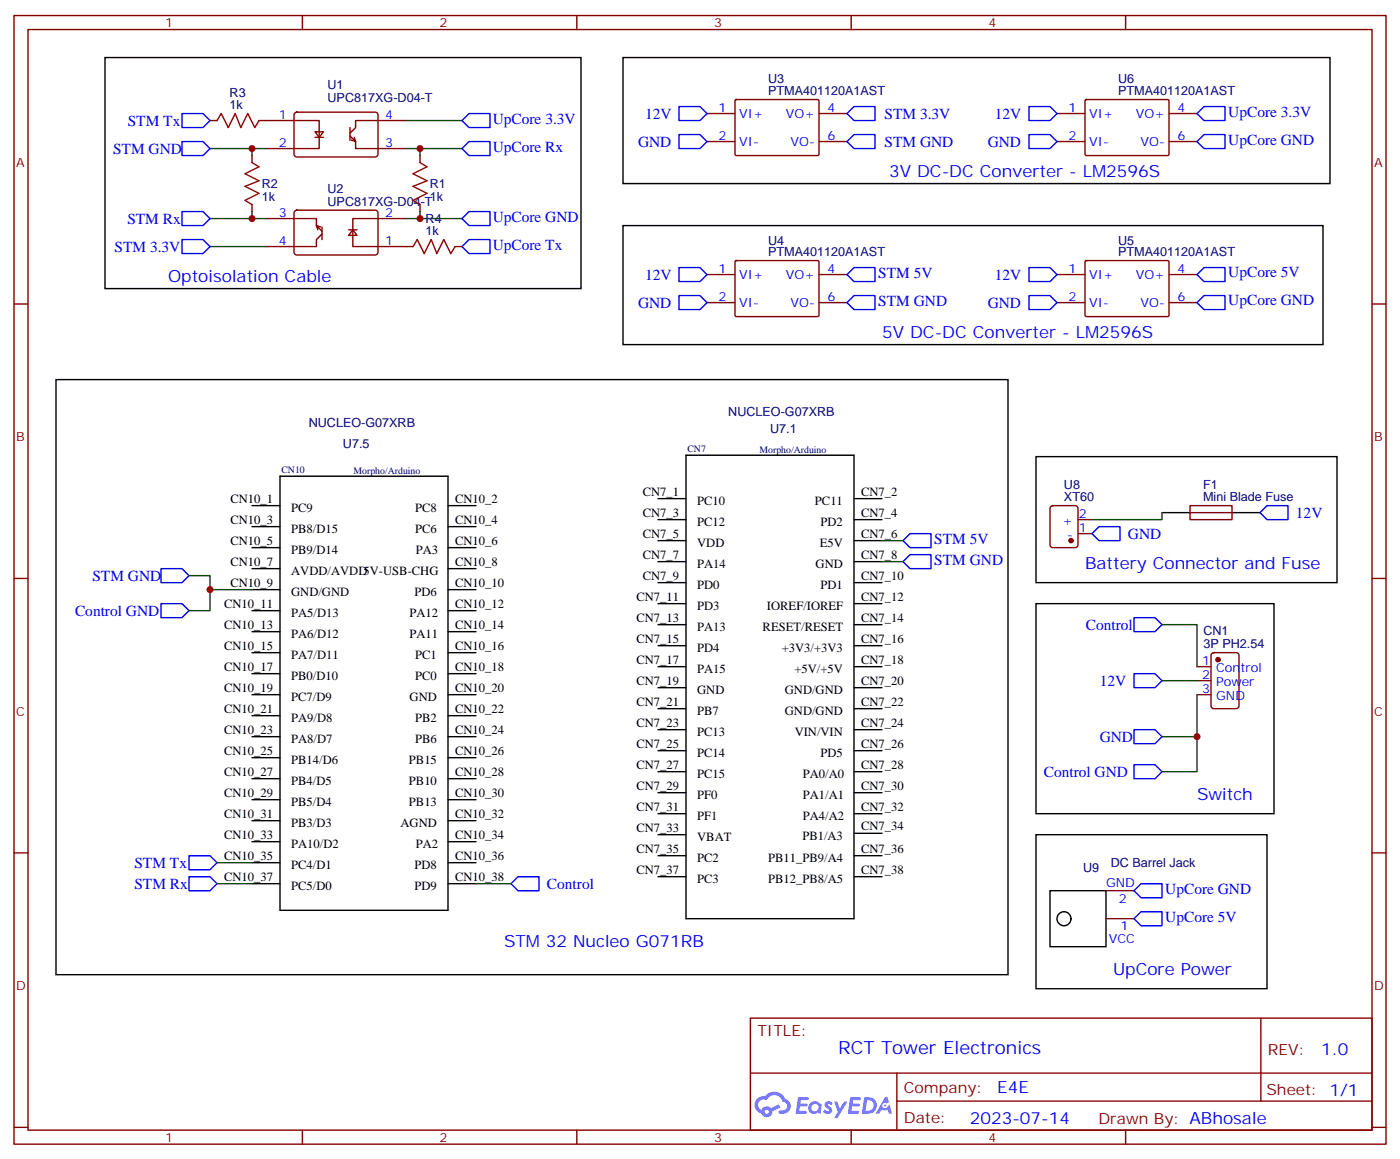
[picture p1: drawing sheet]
<svg xmlns="http://www.w3.org/2000/svg" width="353mm" height="292mm" viewBox="0 0 353 292" stroke-linecap="round" stroke-linejoin="round" font-family="sans-serif">
<g fill="none" stroke="#870000" stroke-width=".35">
<path d="M3.5 3.9h345.7v284.4h-345.7zM7.1 7.4h338.6v277.3h-338.6zM76.2 3.9v3.5M145.3 3.9v3.5M214.5 3.9v3.5M283.6 3.9v3.5M52.9 30.4h1.8M63.5 39.2v1.8M65.3 30.4h15.1v7h-13.4M74.3 28.5l.5-.2h19.7a.71 .71 0 0 1 .7 .7v9.8l-.4 .7h-20l-.5-.2-.2-.5v-9.8zM79.4 33.2h2.1l-1.1 1.4zM79.4 34.6h2.1"/>
<path d="M88.2 34.3l1.4 1.4-.3-1.1M88.2 32.1v3.2M88.5 35.3l1.1 .4v1.7h12.7M102.3 30.4h-12.7v1.7l-1.4 1.4M105.8 39.2v1.8M178.2 28.6h7M178.2 35.7h7M185.3 25.3l.3-.2h20.6l.2 .3-.1 13.6-.3 .2-20.6-.1-.2-.3zM206.4 28.6h7M206.4 35.7h7M266.3 28.6h7.1M266.3 35.7h7.1"/>
<path d="M273.5 25.3l.3-.2h20.6l.2 .3-.1 13.6-.3 .2-20.6-.1-.2-.3zM294.6 28.6h7M294.6 35.7h7M63.5 51.5v1.8M67 55.1h12.7v1.7l1.1 .4M74.3 53.2l.5-.2h19.7a.71 .71 0 0 1 .7 .7v9.8l-.4 .7h-20l-.5-.2-.2-.5v-9.8zM80.1 57.9l-.4-1.1 1.4 1.4M81.1 58.9l-1.4 1.5v1.7h-12.7M81.1 57.2v3.2M87.8 57.9h2.2M88.9 57.9l1.1 1.4h-2.2zM102.3 55.1h-13.4v7h15.2"/>
<path d="M105.8 51.5v1.8M3.5 76.6h3.6M114.7 62.1h1.7M178.2 69.2h7M178.2 76.2h7M185.3 65.8l.3-.1h20.6l.2 .3-.1 13.6-.3 .2-20.6-.1-.2-.3zM206.4 69.2h7M206.4 76.2h7M266.3 69.2h7.1M266.3 76.2h7.1M273.5 65.8l.3-.1h20.6l.2 .3-.1 13.6-.3 .2-20.6-.1-.2-.3zM294.6 69.2h7"/>
<path d="M294.6 76.2h7M345.7 76.6h3.5M264.8 127.6l.5-.2h5.6a.71 .71 0 0 1 .7 .7v9.4l-.7 .5h-5.6l-.5-.3-.2-.4v-9.2zM271.6 134.4h3.6M271.6 130.9h3.6M299.9 127.4h10.5v3.5h-10.5zM299.9 129.2h10.5M3.5 145.7h3.6M345.7 145.7h3.5M301.6 168h3.6M301.6 171.5h3.6M301.6 175h3.6"/>
<path d="M305.4 164.6l.5-.2h5.6a.71 .71 0 0 1 .7 .7l-.1 13-.6 .4h-5.6l-.5-.2-.2-.5v-12.7zM3.5 214.9h3.6M345.7 214.9h3.5M278.7 224.4h7.1M278.7 231.5h7.1M189.1 256.5h156.6v28.2h-156.6zM317.7 256.5v20.9M189.1 270.4h156.5M226 277.4h119.6M226 270.4v14.1M3.5 284h3.6M76.2 284.7v3.6"/>
<path d="M145.3 284.7v3.6M214.5 284.7v3.6M283.6 284.7v3.6M345.7 284h3.5"/>
</g>
<path d="M54.7 30.4l1-1.8 1.8 3.5 1.8-3.5 1.4 3.5 1.7-3.5 1.8 3.5 1.1-1.7M63.5 41l1.8 1-3.6 1.8 3.6 1.7-3.6 1.5 3.6 1.7-3.6 1.8 1.8 1M105.8 41l1.8 1-3.5 1.8 3.5 1.7-3.5 1.5 3.5 1.7-3.5 1.8 1.7 1M104.1 62.1l1-1.7 1.8 3.5 1.8-3.5 1.4 3.5 1.7-3.5 1.8 3.5 1.1-1.8" fill="none" stroke="#a10000" stroke-width=".35"/>
<g fill="none" stroke="#008700" stroke-width=".35">
<path d="M52.9 37.4h10.6M67 37.4h-3.5v1.8M102.3 37.4h3.5v1.8M102.3 30.4h14.1M105.8 37.4h10.6M52.9 55.1h10.6M63.5 53.3v1.8h3.5M105.8 53.3v1.8h-3.5M105.8 55.1h10.6M52.9 62.1h14.1M222.2 136.2h5.3M292.8 129.2v1.7h-17.6"/>
<path d="M47.6 145h5.3v3.6h10.6M222.2 141.5h5.3M292.8 157.4h8.8v10.6M292.8 171.5h8.8M301.6 175v10.6h-8.8M301.6 185.6v8.8h-8.8M54.7 217.3h8.8M54.7 222.6h8.8"/>
</g>
<g fill="none" stroke="#00f" stroke-width=".35">
<path d="M45.9 28.6h5.3l1.7 1.8-1.7 1.7h-5.3zM45.9 35.7h5.3l1.7 1.7-1.7 1.8h-5.3zM116.4 30.4l1.8-1.8h5.3v3.5h-5.3zM116.4 37.4l1.8-1.7h5.3v3.5h-5.3zM171.1 26.8h5.3l1.8 1.8-1.8 1.8h-5.3zM171.1 33.9h5.3l1.8 1.8-1.8 1.7h-5.3zM215.2 26.8h5.3v3.6h-5.3l-1.8-1.8zM215.2 33.9h5.3v3.5h-5.3l-1.8-1.7zM259.3 26.8h5.3l1.7 1.8-1.7 1.8h-5.3zM259.3 33.9h5.3l1.7 1.8-1.7 1.7h-5.3zM303.4 26.8h5.3v3.6h-5.3l-1.8-1.8zM303.4 33.9h5.3v3.5h-5.3l-1.8-1.7z"/>
<path d="M45.9 53.3h5.3l1.7 1.8-1.7 1.7h-5.3zM116.4 55.1l1.8-1.8h5.3v3.5h-5.3zM45.9 60.4h5.3l1.7 1.7-1.7 1.8h-5.3zM118.2 60.4h5.3v3.5h-5.3l-1.8-1.8zM171.1 67.4h5.3l1.8 1.8-1.8 1.7h-5.3zM171.1 74.5h5.3l1.8 1.7-1.8 1.8h-5.3zM213.4 76.2l1.8-1.7h5.3v3.5h-5.3zM213.4 69.2l1.8-1.8h5.3v3.5h-5.3zM259.3 67.4h5.3l1.7 1.8-1.7 1.7h-5.3zM259.3 74.5h5.3l1.7 1.7-1.7 1.8h-5.3zM303.4 67.4h5.3v3.5h-5.3l-1.8-1.7zM303.4 74.5h5.3v3.5h-5.3l-1.8-1.8z"/>
<path d="M227.5 136.2l1.8-1.8h5.3v3.6h-5.3zM275.2 134.4l1.7-1.7h5.3v3.5h-5.3zM317.5 129.2l1.8-1.8h5.3v3.5h-5.3zM40.6 143.3h5.3l1.7 1.7-1.7 1.8h-5.3zM227.5 141.5l1.8-1.8h5.3v3.6h-5.3zM285.8 155.6h5.2l1.8 1.8-1.8 1.7h-5.2zM285.8 169.7h5.2l1.8 1.8-1.8 1.7h-5.2zM285.8 183.8h5.2l1.8 1.8-1.8 1.8h-5.2zM285.8 192.7h5.2l1.8 1.7-1.8 1.8h-5.2zM47.6 215.6h5.3l1.8 1.7-1.8 1.8h-5.3zM47.6 220.9h5.3l1.8 1.7-1.8 1.8h-5.3zM285.8 231.5l1.7-1.8h5.3v3.5h-5.3z"/>
<path d="M287.5 222.6h5.3v3.6h-5.3l-1.7-1.8z"/>
</g>
<g fill="#870000" stroke="#870000" stroke-width=".35">
<circle cx="269.9" cy="136.2" r=".53"/>
<circle cx="306.9" cy="166.2" r=".53"/>
</g>
<g fill="none" stroke="#000" stroke-width=".35">
<path d="M26.5 14.5h119.9v58.2h-119.9zM157 14.5h178.1v31.7h-178.1zM157 56.8h176.4v30h-176.4zM70.6 120h42.3v109.3h-42.3zM172.9 114.7h42.3v116.8h-42.3zM63.5 127.4h7.1M63.5 132.7h7.1M63.5 138h7.1M112.9 127.4h7M112.9 132.7h7M112.9 138h7M165.8 136.2h7.1"/>
<path d="M165.8 130.9h7.1M165.8 125.6h7.1M215.2 136.2h7M215.2 130.9h7M215.2 125.6h7M292.8 129.2h7.1M310.4 129.2h7.1M63.5 143.3h7.1M63.5 153.8h7.1M63.5 159.1h7.1M63.5 148.6h7.1M112.9 143.3h7"/>
<path d="M112.9 153.8h7M112.9 159.1h7M112.9 148.6h7M165.8 157.4h7.1M165.8 152.1h7.1M165.8 141.5h7.1M165.8 146.8h7.1M215.2 157.4h7M215.2 152.1h7M215.2 141.5h7M215.2 146.8h7M63.5 164.4h7.1"/>
<path d="M63.5 169.7h7.1M63.5 175h7.1M112.9 164.4h7M112.9 169.7h7M112.9 175h7M165.8 168h7.1M165.8 162.7h7.1M165.8 178.5h7.1M165.8 173.2h7.1M215.2 168h7M215.2 162.7h7M215.2 178.5h7"/>
<path d="M215.2 173.2h7M63.5 180.3h7.1M63.5 185.6h7.1M63.5 190.9h7.1M63.5 196.2h7.1M112.9 180.3h7M112.9 185.6h7M112.9 190.9h7M112.9 196.2h7M165.8 199.7h7.1M165.8 194.4h7.1M165.8 183.8h7.1"/>
<path d="M165.8 189.1h7.1M215.2 199.7h7M215.2 194.4h7M215.2 183.8h7M215.2 189.1h7M63.5 201.5h7.1M63.5 206.8h7.1M63.5 212.1h7.1M63.5 217.3h7.1M112.9 201.5h7M112.9 206.8h7M112.9 212.1h7"/>
<path d="M112.9 217.3h7M165.8 215.6h7.1M165.8 205h7.1M165.8 210.3h7.1M215.2 215.6h7M215.2 209.9h7M215.2 205h7M63.5 222.6h7.1M112.9 222.6h7M165.8 220.9h7.1M215.2 220.9h7M264.6 224.4h14.1v14.1h-14.1z"/>
<circle cx="268.1" cy="231.5" r="1.76"/>
</g>
<g fill="#5487ff">
<path d="M208.1 277.7a1.22 1.22 0 0 1 1.7 .2l-.4 .6a.47 .47 0 0 0-.3-.4 .47 .47 0 0 0-.5 .2v.1a1.3 1.3 0 0 1 1 1.8 1.39 1.39 0 0 1-2.2-.1l.5-.6 .7 .5a.29 .29 0 0 0 .3-.3 .29 .29 0 0 0-.2-.3 1.04 1.04 0 0 1-.6-1.7z"/>
<path d="M201.1 276.4h2.3a.37 .37 0 0 1 .4 .4 .37 .37 0 0 1-.4 .4h-1.6l-.1 .8h1.5l.3 .4-.4 .4h-1.5l-.2 1.1h1.7l.2 .5-.4 .2h-2.4z"/>
<path d="M214.2 276.4h2.4a.37 .37 0 0 1 .4 .4 .37 .37 0 0 1-.4 .4h-1.6l-.2 .8h1.6l.3 .4-.4 .4h-1.6l-.1 1.1h1.7l.1 .5-.3 .2h-2.5z"/>
<path d="M223 276.4h.7l.3 1.3-.6 .3a.69 .69 0 0 0-1 .3 .69 .69 0 0 0 .4 .9 .69 .69 0 0 0 .9-.6l.5-.2 .6 2.2h-.8l-.3-.9h-1.7l-.5 .9h-.9z"/>
<path d="M210.2 277.5h.8l.6 1.8 1.1-1.8h.9l-2.6 4.2h-.8l.9-1.5z"/>
<path d="M217.8 276.4l-.6 4.2h1.3a2.11 2.11 0 0 0 2.5-2.1 2.11 2.11 0 0 0-2.5-2.1zM218.5 277.2a1.39 1.39 0 0 1 1.7 1.4 1.39 1.39 0 0 1-1.8 1.3h-.3z"/>
<path d="M204.1 278.1a1.47 1.47 0 0 0-.2 2.1 1.47 1.47 0 0 0 2.1 .1l.8 .3 .3-2.3-.2-.3h-.4a1.49 1.49 0 0 0-2.4 .1zM204.7 278.4a.92 .92 0 0 1 1.6 .5 .92 .92 0 0 1-1.3 1.1 .9 .9 0 0 1-.3-1.6z"/>
<path d="M190.8 276.8a2.18 2.18 0 0 0 1.1 3.7 1.44 1.44 0 0 0 1.6 .9 1.44 1.44 0 0 0 1.1-1.4l2.1-1-.5-.8-1.9 1a1.47 1.47 0 0 0-2.4 .4 1.39 1.39 0 0 1-.7-1.9 1.39 1.39 0 0 1 2-.5 2.12 2.12 0 0 1 2.2-1.3 2.12 2.12 0 0 1 1.8 1.7 1.07 1.07 0 0 1 1.2 1 1.07 1.07 0 0 1-1.1 1.1h-.6a.43 .43 0 0 0-.5 .4 .43 .43 0 0 0 .4 .5 1.98 1.98 0 0 0 2.5-1.2 1.98 1.98 0 0 0-1.2-2.6 2.98 2.98 0 0 0-5.1-.6l-1.1 .1zM192.7 280.1a.55 .55 0 0 1 1.1 0 .55 .55 0 0 1-1.1 0z"/>
<circle cx="223" cy="278.5" r=".26"/>
</g>
<path d="M14.1 95.6h239.9v150h-239.9zM261.1 115h75.8v31.8h-75.8zM261.1 152.1h59.9v52.9h-59.9zM261.1 210.3h58.2v38.8h-58.2z" fill="none" stroke="#000" stroke-width=".35"/>
<path d="M40.6 152.1h5.3l1.7 1.7-1.7 1.8h-5.3zM128.8 222.6l1.7-1.7h5.3v3.5h-5.3z" fill="none" stroke="#00f" stroke-width=".35"/>
<path d="M52.9 148.6v5.2h-5.3M119.9 222.6h8.9" fill="none" stroke="#008700" stroke-width=".35"/>
<g fill="#c00">
<circle cx="105.8" cy="37.4" r=".88"/>
<circle cx="105.8" cy="55.1" r=".88"/>
<circle cx="63.5" cy="37.4" r=".88"/>
<circle cx="63.5" cy="55.1" r=".88"/>
<circle cx="301.6" cy="185.6" r=".88"/>
<circle cx="52.9" cy="148.6" r=".88"/>
</g>
<text font-size="4.6" fill="#00f" x="211.2" y="265.5">RCT Tower Electronics</text>
<g font-size="4.2" fill="#00f">
<text x="224" y="44.5">3V DC-DC Converter - LM2596S</text>
<text x="42.3" y="70.9">Optoisolation Cable</text>
<text x="222.2" y="85.1">5V DC-DC Converter - LM2596S</text>
<text x="273.4" y="143.3">Battery Connector and Fuse</text>
<text x="301.6" y="201.5">Switch</text>
<text x="127" y="238.5">STM 32 Nucleo G071RB</text>
<text x="280.5" y="245.6">UpCore Power</text>
<text x="332.9" y="265.8">1.0</text>
<text x="251.3" y="275.3">E4E</text>
<text x="244.3" y="283.1">2023-07-14</text>
</g>
<g font-size="3.9" fill="#00f">
<text x="162.5" y="29.9">12V</text>
<text x="222.9" y="29.9">STM 3.3V</text>
<text x="250.7" y="29.9">12V</text>
<text x="309.5" y="29.4">UpCore 3.3V</text>
<text x="32.2" y="31.7">STM Tx</text>
<text x="124.2" y="31.2">UpCore 3.3V</text>
<text x="28.5" y="38.7">STM GND</text>
<text x="124.2" y="38.2">UpCore Rx</text>
<text x="160.8" y="37">GND</text>
<text x="222.9" y="37">STM GND</text>
<text x="248.9" y="36.9">GND</text>
<text x="309.5" y="36.4">UpCore GND</text>
<text x="32.1" y="56.4">STM Rx</text>
<text x="124.2" y="55.9">UpCore GND</text>
<text x="28.9" y="63.4">STM 3.3V</text>
<text x="124.2" y="62.9">UpCore Tx</text>
<text x="162.5" y="70.5">12V</text>
<text x="221.3" y="70">STM 5V</text>
<text x="250.7" y="70.5">12V</text>
<text x="309.5" y="69.9">UpCore 5V</text>
<text x="160.8" y="77.6">GND</text>
<text x="221.3" y="77">STM GND</text>
<text x="248.9" y="77.5">GND</text>
<text x="309.5" y="76.9">UpCore GND</text>
<text x="326.6" y="130.4">12V</text>
<text x="235.4" y="137">STM 5V</text>
<text x="284.2" y="135.7">GND</text>
<text x="235.4" y="142.3">STM GND</text>
<text x="23.3" y="146.3">STM GND</text>
<text x="18.9" y="155.1">Control GND</text>
<text x="273.6" y="158.6">Control</text>
<text x="277.1" y="172.8">12V</text>
<text x="277.1" y="186.9">GND</text>
<text x="263" y="195.7">Control GND</text>
<text x="33.9" y="218.7">STM Tx</text>
<text x="33.9" y="223.9">STM Rx</text>
<text x="137.8" y="223.9">Control</text>
<text x="293.6" y="225.1">UpCore GND</text>
<text x="293.6" y="232.2">UpCore 5V</text>
</g>
<g font-size="3.9" fill="#800">
<text x="190.9" y="261.1">TITLE:</text>
<text x="319.5" y="265.8">REV:</text>
<text x="227.8" y="275.3">Company:</text>
<text x="319.1" y="275.9">Sheet: 1/1</text>
<text x="227.8" y="283">Date:</text>
<text x="276.8" y="283.1">Drawn By: ABhosale</text>
</g>
<g font-size="3.2" fill="#800">
<text x="41.6" y="6.9">1</text>
<text x="110.8" y="6.9">2</text>
<text x="179.9" y="6.9">3</text>
<text x="249.1" y="6.9">4</text>
<text x="4.1" y="42">A</text>
<text x="346.3" y="42">A</text>
<text x="4.1" y="111.2">B</text>
<text x="346.3" y="111.2">B</text>
<text x="4.1" y="180.3">C</text>
<text x="346.3" y="180.3">C</text>
<text x="4.1" y="249.4">D</text>
<text x="346.3" y="249.4">D</text>
<text x="41.6" y="287.7">1</text>
<text x="110.8" y="287.7">2</text>
<text x="179.9" y="287.7">3</text>
<text x="249.1" y="287.7">4</text>
</g>
<g font-size="3.2" fill="#000080">
<text x="82.5" y="22.4">U1</text>
<text x="193.6" y="21">U3</text>
<text x="281.8" y="21">U6</text>
<text x="57.9" y="27.6">1k</text>
<text x="57.9" y="24.4">R3</text>
<text x="82.5" y="25.6">UPC817XG-D04-T</text>
<text x="193.6" y="24">PTMA401120A1AST</text>
<text x="281.8" y="24">PTMA401120A1AST</text>
<text x="66" y="47.4">R2</text>
<text x="108.3" y="47.4">R1</text>
<text x="66" y="50.6">1k</text>
<text x="82.5" y="51.9">UPC817XG-D04-T</text>
<text x="82.5" y="48.7">U2</text>
<text x="108.3" y="50.6">1k</text>
<text x="107.3" y="59.3">1k</text>
<text x="107.3" y="56.1">R4</text>
<text x="193.6" y="64.6">PTMA401120A1AST</text>
<text x="193.6" y="61.6">U4</text>
<text x="281.8" y="64.6">PTMA401120A1AST</text>
<text x="281.8" y="61.6">U5</text>
<text x="77.8" y="107.5">NUCLEO-G07XRB</text>
<text x="183.5" y="104.8">NUCLEO-G07XRB</text>
<text x="86.4" y="112.8">U7.5</text>
<text x="194.1" y="109.1">U7.1</text>
<text x="268.1" y="123.1">U8</text>
<text x="303.2" y="123.3">F1</text>
<text x="268.1" y="126.3">XT60</text>
<text x="303.2" y="126.3">Mini Blade Fuse</text>
<text x="303.2" y="159.9">CN1</text>
<text x="303.2" y="163.2">3P PH2.54</text>
<text x="272.9" y="219.6">U9</text>
<text x="279.9" y="218.6">DC Barrel Jack</text>
</g>
<g font-size="3.2" fill="#00f">
<text x="181.1" y="28.3">1</text>
<text x="186.3" y="29.7">VI+</text>
<text x="198.1" y="29.7">VO+</text>
<text x="208.5" y="28.3">4</text>
<text x="269.3" y="28.3">1</text>
<text x="274.5" y="29.7">VI+</text>
<text x="286.2" y="29.7">VO+</text>
<text x="296.7" y="28.3">4</text>
<text x="70.3" y="30">1</text>
<text x="97" y="30">4</text>
<text x="181.1" y="35.3">2</text>
<text x="208.5" y="35.3">6</text>
<text x="269.3" y="35.3">2</text>
<text x="296.7" y="35.3">6</text>
<text x="70.3" y="37.1">2</text>
<text x="97" y="37.1">3</text>
<text x="186.3" y="36.7">VI-</text>
<text x="199.2" y="36.7">VO-</text>
<text x="274.5" y="36.7">VI-</text>
<text x="287.4" y="36.7">VO-</text>
<text x="70.3" y="54.7">3</text>
<text x="97" y="54.7">2</text>
<text x="70.3" y="61.8">4</text>
<text x="97" y="61.8">1</text>
<text x="181.1" y="68.8">1</text>
<text x="186.3" y="70.2">VI+</text>
<text x="198.1" y="70.2">VO+</text>
<text x="208.5" y="68.8">4</text>
<text x="269.3" y="68.8">1</text>
<text x="274.5" y="70.2">VI+</text>
<text x="286.2" y="70.2">VO+</text>
<text x="296.7" y="68.8">4</text>
<text x="181.1" y="75.9">2</text>
<text x="186.3" y="77.3">VI-</text>
<text x="199.2" y="77.3">VO-</text>
<text x="208.5" y="75.9">6</text>
<text x="269.3" y="75.9">2</text>
<text x="274.5" y="77.3">VI-</text>
<text x="287.4" y="77.3">VO-</text>
<text x="296.7" y="75.9">6</text>
<text x="271.8" y="130.6">2</text>
<text x="267.7" y="132.3">+</text>
<text x="268.9" y="135.9">-</text>
<text x="271.8" y="134.1">1</text>
<text x="303" y="167.6">1</text>
<text x="303" y="171.1">2</text>
<text x="306.5" y="169.4">Control</text>
<text x="306.5" y="172.9">Power</text>
<text x="303" y="174.7">3</text>
<text x="306.5" y="176.4">GND</text>
<text x="278.7" y="223.3">GND</text>
<text x="282" y="227.6">2</text>
<text x="279.4" y="237.5">VCC</text>
<text x="282.3" y="234.3">1</text>
</g>
<g font-size="3.2">
<text x="162" y="124.9">CN7_1</text>
<text x="217" y="124.9">CN7_2</text>
<text x="58.1" y="126.7">CN10_1</text>
<text x="58.1" y="132">CN10_3</text>
<text x="73.4" y="129">PC9</text>
<text x="104.6" y="129">PC8</text>
<text x="114.7" y="126.7">CN10_2</text>
<text x="114.7" y="132">CN10_4</text>
<text x="162" y="130.2">CN7_3</text>
<text x="175.7" y="127.2">PC10</text>
<text x="205.4" y="127.2">PC11</text>
<text x="217" y="130.2">CN7_4</text>
<text x="58.1" y="137.3">CN10_5</text>
<text x="73.4" y="134.3">PB8/D15</text>
<text x="104.6" y="134.3">PC6</text>
<text x="114.7" y="137.3">CN10_6</text>
<text x="162" y="135.5">CN7_5</text>
<text x="175.7" y="137.8">VDD</text>
<text x="175.7" y="132.5">PC12</text>
<text x="206.6" y="137.8">E5V</text>
<text x="206.8" y="132.5">PD2</text>
<text x="217" y="135.5">CN7_6</text>
<text x="58.1" y="142.6">CN10_7</text>
<text x="73.4" y="139.6">PB9/D14</text>
<text x="104.8" y="139.6">PA3</text>
<text x="114.7" y="142.6">CN10_8</text>
<text x="162" y="140.8">CN7_7</text>
<text x="175.7" y="143.1">PA14</text>
<text x="205.5" y="143.1">GND</text>
<text x="217" y="140.8">CN7_8</text>
<text x="58.1" y="147.8">CN10_9</text>
<text x="73.4" y="144.9">AVDD/AVDD5V-USB-CHG</text>
<text x="114.7" y="147.8">CN10_10</text>
<text x="162" y="146.1">CN7_9</text>
<text x="175.7" y="148.4">PD0</text>
<text x="206.8" y="148.4">PD1</text>
<text x="217" y="146.1">CN7_10</text>
<text x="56.5" y="153.1">CN10_11</text>
<text x="73.4" y="150.1">GND/GND</text>
<text x="73.4" y="155.4">PA5/D13</text>
<text x="103.2" y="155.4">PA12</text>
<text x="104.4" y="150.1">PD6</text>
<text x="114.7" y="153.1">CN10_12</text>
<text x="160.4" y="151.4">CN7_11</text>
<text x="175.7" y="153.7">PD3</text>
<text x="193.3" y="153.7">IOREF/IOREF</text>
<text x="217" y="151.4">CN7_12</text>
<text x="56.5" y="158.4">CN10_13</text>
<text x="73.4" y="160.7">PA6/D12</text>
<text x="103.2" y="160.7">PA11</text>
<text x="114.7" y="158.4">CN10_14</text>
<text x="160.4" y="162">CN7_15</text>
<text x="160.4" y="156.7">CN7_13</text>
<text x="175.7" y="159">PA13</text>
<text x="192.2" y="159">RESET/RESET</text>
<text x="217" y="162">CN7_16</text>
<text x="217" y="156.7">CN7_14</text>
<text x="56.5" y="163.7">CN10_15</text>
<text x="73.4" y="166">PA7/D11</text>
<text x="104.6" y="166">PC1</text>
<text x="114.7" y="163.7">CN10_16</text>
<text x="160.4" y="167.3">CN7_17</text>
<text x="175.7" y="164.3">PD4</text>
<text x="197" y="164.3">+3V3/+3V3</text>
<text x="217" y="167.3">CN7_18</text>
<text x="56.5" y="169">CN10_17</text>
<text x="73.4" y="171.3">PB0/D10</text>
<text x="104.6" y="171.3">PC0</text>
<text x="114.7" y="169">CN10_18</text>
<text x="160.4" y="172.5">CN7_19</text>
<text x="175.7" y="169.5">PA15</text>
<text x="200.2" y="169.5">+5V/+5V</text>
<text x="217" y="172.5">CN7_20</text>
<text x="56.5" y="174.3">CN10_19</text>
<text x="56.5" y="179.6">CN10_21</text>
<text x="73.4" y="176.6">PC7/D9</text>
<text x="103.2" y="176.6">GND</text>
<text x="114.7" y="179.6">CN10_22</text>
<text x="114.7" y="174.3">CN10_20</text>
<text x="160.4" y="177.8">CN7_21</text>
<text x="175.7" y="174.8">GND</text>
<text x="197.8" y="174.8">GND/GND</text>
<text x="217" y="177.8">CN7_22</text>
<text x="56.5" y="184.9">CN10_23</text>
<text x="73.4" y="181.9">PA9/D8</text>
<text x="104.6" y="181.9">PB2</text>
<text x="114.7" y="184.9">CN10_24</text>
<text x="160.4" y="183.1">CN7_23</text>
<text x="175.7" y="185.4">PC13</text>
<text x="175.7" y="180.1">PB7</text>
<text x="197.8" y="180.1">GND/GND</text>
<text x="200.2" y="185.4">VIN/VIN</text>
<text x="217" y="183.1">CN7_24</text>
<text x="56.5" y="190.2">CN10_25</text>
<text x="73.4" y="187.2">PA8/D7</text>
<text x="104.6" y="187.2">PB6</text>
<text x="114.7" y="190.2">CN10_26</text>
<text x="160.4" y="188.4">CN7_25</text>
<text x="175.7" y="190.7">PC14</text>
<text x="206.8" y="190.7">PD5</text>
<text x="217" y="188.4">CN7_26</text>
<text x="56.5" y="195.5">CN10_27</text>
<text x="73.4" y="192.5">PB14/D6</text>
<text x="73.4" y="197.8">PB4/D5</text>
<text x="103" y="192.5">PB15</text>
<text x="103" y="197.8">PB10</text>
<text x="114.7" y="195.5">CN10_28</text>
<text x="160.4" y="193.7">CN7_27</text>
<text x="175.7" y="196">PC15</text>
<text x="202.3" y="196">PA0/A0</text>
<text x="217" y="193.7">CN7_28</text>
<text x="56.5" y="200.8">CN10_29</text>
<text x="73.4" y="203.1">PB5/D4</text>
<text x="103" y="203.1">PB13</text>
<text x="114.7" y="200.8">CN10_30</text>
<text x="160.4" y="199">CN7_29</text>
<text x="175.7" y="201.3">PF0</text>
<text x="202.3" y="201.3">PA1/A1</text>
<text x="217" y="199">CN7_30</text>
<text x="56.5" y="206.1">CN10_31</text>
<text x="73.4" y="208.4">PB3/D3</text>
<text x="100.9" y="208.4">AGND</text>
<text x="114.7" y="206.1">CN10_32</text>
<text x="160.4" y="209.6">CN7_33</text>
<text x="160.4" y="204.3">CN7_31</text>
<text x="175.7" y="206.6">PF1</text>
<text x="202.3" y="206.6">PA4/A2</text>
<text x="217" y="209.2">CN7_34</text>
<text x="217" y="204.3">CN7_32</text>
<text x="56.5" y="211.3">CN10_33</text>
<text x="73.4" y="213.6">PA10/D2</text>
<text x="104.8" y="213.6">PA2</text>
<text x="114.7" y="211.3">CN10_34</text>
<text x="160.4" y="214.9">CN7_35</text>
<text x="175.7" y="211.9">VBAT</text>
<text x="202.2" y="211.5">PB1/A3</text>
<text x="217" y="214.9">CN7_36</text>
<text x="56.5" y="216.6">CN10_35</text>
<text x="56.5" y="221.9">CN10_37</text>
<text x="73.4" y="218.9">PC4/D1</text>
<text x="104.4" y="218.9">PD8</text>
<text x="114.7" y="216.6">CN10_36</text>
<text x="114.7" y="221.9">CN10_38</text>
<text x="160.4" y="220.2">CN7_37</text>
<text x="175.7" y="217.2">PC2</text>
<text x="193.6" y="217.2">PB11_PB9/A4</text>
<text x="217" y="220.2">CN7_38</text>
<text x="73.4" y="224.2">PC5/D0</text>
<text x="104.4" y="224.2">PD9</text>
<text x="175.7" y="222.5">PC3</text>
<text x="193.6" y="222.5">PB12_PB8/A5</text>
</g>
<g font-size="2.5" fill="#000080">
<text x="173.2" y="113.9">CN7</text>
<text x="70.9" y="119.2">CN10</text>
<text x="89.1" y="119.4">Morpho/Arduino</text>
<text x="191.4" y="114.2">Morpho/Arduino</text>
</g>
</svg>
